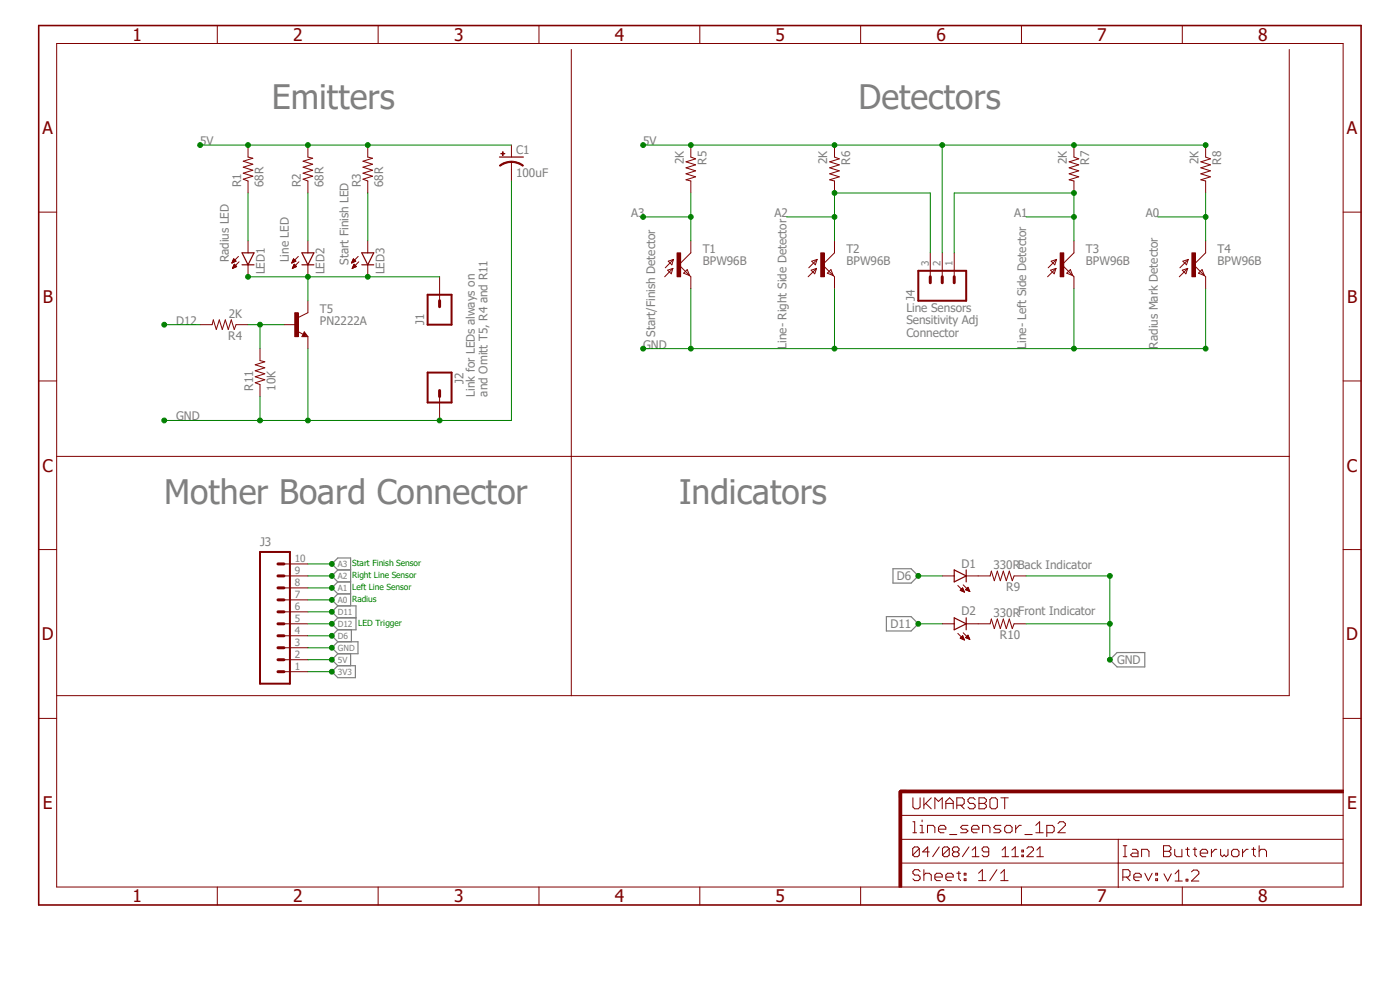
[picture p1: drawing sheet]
<svg xmlns="http://www.w3.org/2000/svg" width="297mm" height="210mm" viewBox="0 0 297 210" stroke-linecap="round" stroke-linejoin="round" font-family="sans-serif">
<path d="M7.9 5.1l281.2 187.3M289.1 5.1l-281.2 187.3" fill="none" stroke="#fff" stroke-width=".21"/>
<g fill="none" stroke="#808080" stroke-width=".25">
<path d="M71.7 136.1l-1.3 1.3 1.3 1.3M71.7 136.1h4.2v2.6h-4.2M71.7 138.7l-1.3 1.3 1.3 1.2M71.7 120.9l-1.3-1.3 1.3-1.2h2.7v10.1M71.7 133.6l-1.3 1.3 1.3 1.2M71.7 128.5h3.8v5.1h-3.8M71.7 128.5l-1.3 1.3 1.3 1.3M71.7 131.1h3.8M71.7 120.9h2.7M71.7 120.9l-1.3 1.3 1.3 1.2M71.7 123.4h2.7M71.7 123.4l-1.3 1.3 1.3 1.3"/>
<path d="M71.7 126h2.7M71.7 126l-1.3 1.3 1.3 1.2M71.7 131.1l-1.3 1.2 1.3 1.3M74.4 138.7v2.5M74.5 133.6v2.5M188 130.8h5.3l1.5 1.5-1.5 1.6h-5.3zM189.4 120.6h3.9l1.5 1.6-1.5 1.5h-3.9zM235.5 140l1.5-1.6h5.9v3.1h-5.9zM70.4 142.5l1.3-1.3h3.7v2.6h-3.7z"/>
</g>
<g fill="none" stroke="#800000" stroke-width=".21">
<path d="M121.2 10.5v137.1M273.5 10.5v137.1h-261.5M52.6 30.8v2.5l1 .3-2 .6 2 .6-2 .7 2 .6-2 .6 2 .7-2 .6 1 .4v2.5M65.3 30.8v2.5l1 .3-2 .6 2 .6-2 .7 2 .6-2 .6 2 .7-2 .6 1 .4v2.5M78 30.8v2.5l1 .3-2 .6 2 .6-2 .7 2 .6-2 .6 2 .7-2 .6 1 .4v2.5M146.6 30.8v2.5l1 .4-2.1 .6 2.1 .7-2.1 .6 2.1 .6-2.1 .7 2.1 .6-2.1 .6 1.1 .3v2.5M49.2 55.8h.1M49.3 55.6h.2M49.3 55.5h.4M49.4 55.5h.6M49.4 55.4h.6M49.4 56.9h.1"/>
<path d="M49.4 55.3h.6M49.4 56.8h.3M49.4 56.7h.5M49.4 55.2h.5M49.4 56.6h.6M49.5 55.1h.3M49.5 56.5h.7M49.5 55h.2M49.5 56.4h.6M49.6 54.9l.5 .5-.9 .4zM49.6 54.9h.1M49.6 56.3h.4"/>
<path d="M49.6 56.3h.3M49.7 56.2h.1M49.7 56.1h.1M50.2 56.6l-.5-.6-.4 .9M50.2 56.6l-.9 .3M50.6 54.4l-1.4 1.4M50.7 55.5l-1.4 1.4M52.6 51.1v2.5M52.6 56.2v2.5M61.9 55.8h.1M62 55.6h.2M62 55.5h.4"/>
<path d="M62 55.5h.7M62.1 55.4h.6M62.1 56.9h.1M62.1 56.8h.3M62.1 55.3h.6M62.1 56.7h.4M62.1 55.2h.5M62.1 56.6h.6M62.2 55.1h.3M62.2 56.5h.7M62.2 55h.2M62.2 56.4h.6"/>
<path d="M62.3 54.9h.1M62.3 56.3h.4M62.3 54.9l.5 .5-.9 .4zM62.3 56.3h.3M62.4 56.2h.1M62.4 56.1h.1M62.9 56.6l-.5-.6-.4 .9M62.9 56.6l-.9 .3M63.3 54.4l-1.4 1.4M63.4 55.5l-1.4 1.4M65.3 51.1v2.5M65.3 56.2v2.5"/>
<path d="M74.6 55.8h.1M74.7 55.6h.2M74.7 55.5h.4M74.7 55.5h.7M74.7 56.9h.1M74.8 55.4h.6M74.8 56.8h.2M74.8 55.3h.6M74.8 56.7h.4M74.8 55.2h.5M74.8 56.6h.6M74.9 55.1h.3"/>
<path d="M74.9 56.5h.7M74.9 55h.2M74.9 56.4h.6M75 54.9h.1M75 56.3h.4M75 54.9l.5 .5-.9 .4zM75 56.3h.3M75.1 56.2h.1M75.1 56.1h.1M75.6 56.6l-.5-.6-.4 .9M75.6 56.6l-.9 .3M76 54.4l-1.4 1.4"/>
<path d="M76.1 55.5l-1.4 1.4M78 51.1v2.5M78 56.2v2.5M93.3 58.7v5.1M42.5 68.9h2.5l.3-1 .6 2 .6-2 .7 2 .6-2 .6 2 .7-2 .6 2 .4-1h2.5M12 96.8h261.5M93.3 84.1v5.1"/>
</g>
<path d="M51.4 53.6h2.5l-1.3 2.6zM51.4 56.2h2.5M64.1 56.2h2.5M64.1 53.6h2.5l-1.3 2.6zM76.8 56.2h2.5M76.8 53.6h2.5l-1.3 2.6z" fill="none" stroke="#800000" stroke-width=".25"/>
<path d="M90.7 62.5h5.1v6.4h-5.1zM90.7 79h5.1v6.4h-5.1z" fill="none" stroke="#800000" stroke-width=".42"/>
<path d="M93.3 63.8v1.3M93.3 82.8v1.3" fill="none" stroke="#800000" stroke-width=".64"/>
<path d="M190.7 167.9h.6v20.3h-.6z" fill-rule="evenodd" fill="#800000"/>
<path d="M190.7 167.9h.6v20.3h-.6z" fill="none" stroke="#800000" stroke-width=".21"/>
<path d="M191 167.6h94v.6h-94z" fill-rule="evenodd" fill="#800000"/>
<g fill="none" stroke="#800000" stroke-width=".21">
<path d="M12 9.2h272.9v179h-272.9zM46.1 5.4v3.8M80.2 5.4v3.8M114.3 5.4v3.8M148.5 5.4v3.8M182.6 5.4v3.8M216.7 5.4v3.8M250.8 5.4v3.8M8.2 45h3.8M141.6 57.3l1.1-.4-.3 1.2zM141.8 55.4l1.1-.4-.4 1.2zM142.7 56.9l-1.7 1.8"/>
<path d="M142.9 55l-1.8 1.8M145 58l.8-.8 .5 1.3zM146.6 53.6l-2.6 2.6 2.6 2.5M284.9 45h3.9M8.2 80.8h3.8M284.9 80.8h3.9M8.2 116.6h3.8M284.9 116.6h3.9M8.2 152.4h3.8M284.9 152.4h3.9M191 167.6h94v.6h-94zM191 178.1h93.9"/>
<path d="M191 173h93.9M193.7 174.3h.4v2.4M193.7 176.7h.7M193.7 169.2v2l.4 .4h.7l.4-.4v-2M195.2 176.7h.8M195.2 175.1h.4v1.6M195.6 173.9v.4M196 169.2v2.4M196.4 170.4l1.2 1.2M196.8 176.7v-1.6h1.2l.3 .4v1.2M197.6 169.2l-1.6 1.6M198.3 171.6v-2.4l.8 .8 .8-.8v2.4"/>
<path d="M199.1 175.9h1.6v-.4l-.4-.4h-.8l-.4 .4v.8l.4 .4h.8M199.3 179.7l-1.4 2M200.7 171.6v-1.6l.8-.8 .7 .8v1.6M200.7 170.4h1.5M201.5 177h1.5M203 170.8h1.2l.4-.4v-.8l-.4-.4h-1.2v2.4M203.8 170.8l.8 .8M205.4 175.1h-1.2l-.4 .4 .4 .4h.7l.5 .4-.5 .4h-1.1M205.6 179.7l-1.4 2M206.1 175.9h1.6v-.4l-.4-.4h-.8l-.4 .4v.8l.4 .4h.8M206.9 169.6l-.4-.4h-.8l-.3 .4v.4l.3 .4h.8l.4 .4v.4l-.4 .4h-.8l-.3-.4M207.7 169.2h1.1l.5 .4v.4l-.5 .4 .5 .4v.4l-.5 .4h-1.1z"/>
<path d="M207.7 170.4h1.1M208.4 176.7v-1.6h1.2l.4 .4v1.2M210 169.6l.4-.4h.8l.4 .4v1.6l-.4 .4h-.8l-.4-.4zM212.3 175.1h-1.1l-.4 .4 .4 .4h.8l.3 .4-.3 .4h-1.2M212.3 169.2h1.6M213.1 169.2v2.4M213.5 175.1h.8l.4 .4v.8l-.4 .4h-.8l-.4-.4v-.8zM215.5 175.1v1.6M216.7 175.1h-.5l-.7 .8M217.4 177h1.6M219.8 176.7h1.5M219.8 175.1l.8-.8v2.4"/>
<path d="M222.1 176.7h1.2l.3-.4v-.8l-.3-.4h-1.2v2.4M224.5 174.7l.3-.4h.8l.4 .4v.4l-1.5 1.6h1.5M237.2 178.1v10.2M238.3 179.4h.8M238.7 179.4v2.3M246.8 179.4h1.2l.4 .4v.4l-.4 .4 .4 .4v.4l-.4 .3h-1.2zM251.9 179.8v1.6l.4 .3M253.5 179.8v1.6l.4 .3M265.9 179.8v1.6l.5 .3M267.1 179.4v2.3M46.1 188.2v3.8M80.2 188.2v3.8"/>
<path d="M114.3 188.2v3.8M148.5 188.2v3.8M182.6 188.2v3.8M191 183.1h93.9M195 180l-.3-.3h-.7l-.4 .3v1.4M195 180v1.4l-.3 .3h-.7l-.4-.3M195 180l-1.4 1.4M195.2 184.9l-.4-.4h-.7l-.4 .4v.4l.4 .3h.7l.4 .5v.3l-.4 .4h-.7l-.4-.4M196 185.6l.4-.3h.7l.5 .3v1.2M196 184.5v2.3M197.1 180.7h-1.4l1.1-1v2M198.3 186.1h1.6v-.5l-.4-.3h-.8l-.4 .3v.8l.4 .4h.8"/>
<path d="M200.7 186.1h1.5v-.5l-.4-.3h-.8l-.3 .3v.8l.3 .4h.8M201.4 180l-.4-.3h-.7l-.4 .3v1.4M201.4 180v1.4l-.4 .3h-.7l-.4-.3M201.4 180l-1.5 1.4M202.4 180.7l-.3-.4v-.3l.3-.3h.7l.4 .3v.3l-.4 .4M202.4 180.7l-.3 .4v.3l.3 .3h.7l.4-.3v-.3l-.4-.4M202.4 180.7h.7M203 185.3h.8M203.4 184.9v1.5l.4 .4M204.6 186.4h.3v.4h-.3zM204.6 185.3h.3v.3h-.3zM206.2 181.7h1.5"/>
<path d="M206.2 180.3l.8-.6v2M207.6 185.3l.8-.8v2.3M207.6 186.8h1.6M209.8 180.7h-1.1l-.3-.4v-.3l.3-.3h.7l.4 .3v1.4l-.4 .3h-.7l-.3-.3M211.5 184.5l-1.5 2.3M212.3 186.8h1.6M212.3 185.3l.8-.8v2.3M212.6 181.7h1.4M212.6 180.3l.7-.6v2M214.7 181.7h1.4M214.7 180.3l.7-.6v2M216.7 188.2v3.8"/>
<path d="M216.8 181.4h.3v.3h-.3zM216.8 180.3h.3v.4h-.3zM217.8 180l.4-.3h.7l.3 .3v.3l-1.4 1.4h1.4M220 181.7h1.4M220 180.3l.6-.6v2M238.2 186.1h1.2l.3-.5v-.7l-.3-.4h-1.2v2.3M238.3 181.7h.8M239 186.1l.7 .7M240.2 180.2h.8l.4 .4v1.1h-1.2l-.3-.3 .3-.4h1.2M240.5 186.1h1.6v-.5l-.4-.3h-.8l-.4 .3v.8l.4 .4h.8M242.2 181.7v-1.5h1.2l.4 .4v1.1M242.9 185.3l.7 1.5 .8-1.5"/>
<path d="M245.2 186.4h.4v.4h-.4zM245.2 185.3h.4v.3h-.4zM246.8 180.6h1.2M246.9 185.4l.8 1.5 .8-1.5M249.2 180.2v1.2l.4 .3h1.1v-1.5M249.3 185.4l.8-.8v2.3M249.3 186.9h1.5M250.8 188.2v3.8M251.5 180.2h.8M251.6 186.5h.4v.4h-.4zM252.8 185l.4-.4h.8l.3 .4v.4l-1.5 1.5h1.5M253.1 180.2h.8"/>
<path d="M254.6 181h1.6v-.4l-.4-.4h-.7l-.5 .4v.8l.5 .3h.7M257 180.2v1.5M258.1 180.2h-.3l-.8 .8M259 180.2v1.2l.3 .3 .4-.3 .4 .3 .4-.3v-1.2M261.7 180.2h.8l.3 .4v.8l-.3 .3h-.8l-.4-.3v-.8zM263.6 180.2v1.5M264.8 180.2h-.4l-.8 .8M265.6 180.2h.8M267.1 180.6l.4-.4h.8l.4 .4v1.1"/>
</g>
<path d="M192.3 167.9h-1.3v1.3" fill="none" stroke="#800000" stroke-width=".64"/>
<path d="M8.2 5.4h280.6v186.6h-280.6z" fill="none" stroke="#800000" stroke-width=".34"/>
<path d="M143.6 53.6h.8v5.1h-.8z" fill-rule="evenodd" fill="#800000"/>
<path d="M143.6 53.6h.8v5.1h-.8zM146.6 51.1v2.5M146.6 58.7v2.6M172.1 57.3l1.1-.4-.4 1.2zM172.2 55.4l1.2-.4-.4 1.2zM173.2 56.9l-1.8 1.8M173.4 55l-1.8 1.8M175.5 58l.8-.8 .5 1.3zM177 53.6l-2.5 2.6 2.5 2.5" fill="none" stroke="#800000" stroke-width=".21"/>
<path d="M174.1 53.6h.8v5.1h-.8z" fill-rule="evenodd" fill="#800000"/>
<path d="M174.1 53.6h.8v5.1h-.8zM177 51.1v2.5M177 58.7v2.6M222.9 57.3l1.1-.4-.4 1.2zM223 55.4l1.2-.4-.4 1.2zM224 56.9l-1.8 1.8M224.2 55l-1.8 1.8M226.3 58l.8-.8 .5 1.3zM227.8 53.6l-2.5 2.6 2.5 2.5" fill="none" stroke="#800000" stroke-width=".21"/>
<path d="M224.9 53.6h.8v5.1h-.8z" fill-rule="evenodd" fill="#800000"/>
<path d="M177 30.8v2.5l1.1 .4-2.1 .6 2.1 .7-2.1 .6 2.1 .6-2.1 .7 2.1 .6-2.1 .6 1 .3v2.5M227.8 30.8v2.5l1.1 .4-2.1 .6 2.1 .7-2.1 .6 2.1 .6-2.1 .7 2.1 .6-2.1 .6 1 .3v2.5M255.8 30.8v2.5l1 .4-2 .6 2 .7-2 .6 2 .6-2 .7 2 .6-2 .6 1 .3v2.5M224.9 53.6h.8v5.1h-.8zM227.8 51.1v2.5M227.8 58.7v2.6M250.8 57.3l1.2-.4-.4 1.2zM251 55.4l1.1-.4-.4 1.2zM252 56.9l-1.8 1.8M252.1 55l-1.8 1.8M254.3 58l.7-.8 .5 1.3zM255.8 53.6l-2.6 2.6 2.6 2.5" fill="none" stroke="#800000" stroke-width=".21"/>
<path d="M252.9 53.6h.7v5.1h-.7z" fill-rule="evenodd" fill="#800000"/>
<g fill="none" stroke="#800000" stroke-width=".21">
<path d="M108.5 34.3v1.6M252.9 53.6h.7v5.1h-.7zM255.8 51.1v2.5M255.8 58.7v2.6M55.2 74v2.5l1 .3-2.1 .6 2.1 .6-2.1 .7 2.1 .6-2.1 .6 2.1 .7-2.1 .6 1.1 .4v2.5M60.2 119.6h5.1M60.2 140h5.1M60.2 137.4h5.1M60.2 134.9h5.1M60.2 132.3h5.1M60.2 129.8h5.1M60.2 127.3h5.1"/>
<path d="M60.2 124.7h5.1M60.2 122.2h5.1M199.9 132.3h2.5M199.9 122.2h2.5M203.2 124.2l1.4 1.4M203.2 134.4l1.4 1.4M203.7 125.2l.5-.5 .4 .9zM203.8 125.2h.6M203.8 135.3h.6M203.8 135.4h.7M203.8 125.1h.6M203.9 125.3h.6"/>
<path d="M203.9 125h.4M203.9 135.2h.4M204 124.9h.3M204 135.5h.5M204 135.1h.3M204.1 125.4h.4M204.1 124.8h.2M204.1 135h.2M204.2 124.8h.1M204.2 134.9h.1M204.2 134.9l-.5 .5 .9 .4M204.2 134.9l.4 .9"/>
<path d="M204.2 135.6h.3M204.3 125.5h.3M204.3 124.1l1.4 1.4M204.3 134.2l1.4 1.4M204.4 135.7h.2M204.5 125.6h.1M204.9 125.1l.5-.5 .3 .9zM204.9 135.3h.7M204.9 135.3l.8 .3M204.9 135.3l.5-.6 .3 .9M204.9 125.1h.7M204.9 125h.6"/>
<path d="M204.9 135.2h.6M205 132.3h5.1l.2-1 .6 2 .7-2 .6 2 .7-2 .6 2 .6-2 .7 2 .3-1h2.6M205 122.2h5.1l.2-1 .6 2 .7-2 .6 2 .7-2 .6 2 .6-2 .7 2 .3-1h2.6M205 124.9h.5M205 135.3h.6M205 135.1h.5M205.1 125.2h.5M205.1 124.8h.4M205.1 135h.3M205.2 124.8h.2M205.2 134.9h.2M205.2 135.4h.5"/>
<path d="M205.3 124.7h.1M205.3 125.3h.4M205.3 134.8h.1M205.4 135.5h.3M205.5 125.4h.2M205.7 135.6h.1M205.7 125.5h.1M60.2 142.5h5.1"/>
</g>
<path d="M55.2 117.1h6.3v27.9h-6.3z" fill="none" stroke="#800000" stroke-width=".42"/>
<path d="M59 119.6h1.2M59 137.4h1.2M59 140h1.2M59 132.3h1.2M59 134.9h1.2M59 129.8h1.2M59 127.3h1.2M59 124.7h1.2M59 122.2h1.2M59 142.5h1.2" fill="none" stroke="#800000" stroke-width=".64"/>
<path d="M106 33.3h5M202.4 120.9l2.6 1.3-2.6 1.2zM202.4 131.1l2.6 1.2-2.6 1.3zM205 120.9v2.5M205 131.1v2.5" fill="none" stroke="#800000" stroke-width=".25"/>
<path d="M108.5 34.2a4 4 0 0 1 2.5 .9l-.1 .2a4.1 4.1 0 0 0-2.4-.8z" fill-rule="evenodd" fill="#800000"/>
<path d="M108.5 34.2a4 4 0 0 1 2.5 .9l-.1 .2a4.1 4.1 0 0 0-2.4-.8z" fill="none" stroke="#800000" stroke-width=".21"/>
<path d="M106 35.1a3.6 3.6 0 0 1 2.5-.9v.3a4.1 4.1 0 0 0-2.4 .8z" fill-rule="evenodd" fill="#800000"/>
<path d="M106 35.1a3.6 3.6 0 0 1 2.5-.9v.3a4.1 4.1 0 0 0-2.4 .8z" fill="none" stroke="#800000" stroke-width=".21"/>
<path d="M106.3 32.6h.8z" fill-rule="evenodd" fill="#800000"/>
<path d="M106.3 32.6h.8z" fill="none" stroke="#800000" stroke-width=".21"/>
<path d="M106.6 32.2l.1 .8z" fill-rule="evenodd" fill="#800000"/>
<path d="M106.6 32.2l.1 .8zM108.5 30.8v2.5M108.5 35.9v2.5M63.1 70.3l1.2 .6M64.6 70.4l.7 1h-1.2zM65.3 66.3l-2 1.1" fill="none" stroke="#800000" stroke-width=".21"/>
<path d="M64.6 70.9l.1 .3h-.4l.3-.5 .5 .6h-.8" fill="none" stroke="#800000" stroke-width=".25"/>
<path d="M62.5 66.3h.8v5.1h-.8z" fill-rule="evenodd" fill="#800000"/>
<path d="M197.4 53.6v5.1M199.9 53.6v5.1M202.4 53.6v5.1M60.2 68.9h2.6M62.5 66.3h.8v5.1h-.8zM65.3 63.8v2.5M65.3 71.4v2.6" fill="none" stroke="#800000" stroke-width=".21"/>
<path d="M194.8 57.4h10.2v6.4h-10.2z" fill="none" stroke="#800000" stroke-width=".42"/>
<path d="M197.4 58.7v1.3M199.9 58.7v1.3M202.4 58.7v1.3" fill="none" stroke="#800000" stroke-width=".64"/>
<path d="M52.6 68.9h7.6M55.2 68.9v5.1" fill="none" stroke="#008000" stroke-width=".21"/>
<circle cx="55.2" cy="68.9" r=".51" fill="#008000"/>
<g fill="none" stroke="#008000" stroke-width=".21">
<path d="M65.3 58.7h12.7"/>
<circle cx="55.2" cy="68.9" r=".51"/>
</g>
<circle cx="65.3" cy="58.7" r=".51" fill="#008000"/>
<g fill="none" stroke="#008000" stroke-width=".21">
<path d="M65.3 58.7v5.1M78 58.7h15.3"/>
<circle cx="65.3" cy="58.7" r=".51"/>
</g>
<circle cx="78" cy="58.7" r=".51" fill="#008000"/>
<g fill="none" stroke="#008000" stroke-width=".21">
<path d="M52.6 58.7h12.7"/>
<circle cx="78" cy="58.7" r=".51"/>
</g>
<circle cx="52.6" cy="58.7" r=".51" fill="#008000"/>
<g fill="none" stroke="#008000" stroke-width=".21">
<path d="M108.5 38.4v50.8h-43.2"/>
<circle cx="52.6" cy="58.7" r=".51"/>
</g>
<circle cx="93.3" cy="89.2" r=".51" fill="#008000"/>
<circle cx="93.3" cy="89.2" r=".51" fill="none" stroke="#008000" stroke-width=".21"/>
<circle cx="34.8" cy="89.2" r=".51" fill="#008000"/>
<g fill="none" stroke="#008000" stroke-width=".21">
<path d="M65.3 74v15.2h-30.5"/>
<circle cx="34.8" cy="89.2" r=".51"/>
</g>
<circle cx="65.3" cy="89.2" r=".51" fill="#008000"/>
<g fill="none" stroke="#008000" stroke-width=".21">
<path d="M55.2 84.1v5.1"/>
<circle cx="65.3" cy="89.2" r=".51"/>
</g>
<circle cx="55.2" cy="89.2" r=".51" fill="#008000"/>
<g fill="none" stroke="#008000" stroke-width=".21">
<path d="M136.4 74h91.4M146.6 61.3v12.7"/>
<circle cx="55.2" cy="89.2" r=".51"/>
</g>
<circle cx="146.6" cy="74" r=".51" fill="#008000"/>
<g fill="none" stroke="#008000" stroke-width=".21">
<path d="M177 61.3v12.7"/>
<circle cx="146.6" cy="74" r=".51"/>
</g>
<circle cx="177" cy="74" r=".51" fill="#008000"/>
<g fill="none" stroke="#008000" stroke-width=".21">
<path d="M227.8 61.3v12.7"/>
<circle cx="177" cy="74" r=".51"/>
</g>
<circle cx="227.8" cy="74" r=".51" fill="#008000"/>
<g fill="none" stroke="#008000" stroke-width=".21">
<path d="M255.8 61.3v12.7h-28"/>
<circle cx="227.8" cy="74" r=".51"/>
</g>
<circle cx="255.8" cy="74" r=".51" fill="#008000"/>
<circle cx="255.8" cy="74" r=".51" fill="none" stroke="#008000" stroke-width=".21"/>
<circle cx="136.4" cy="74" r=".51" fill="#008000"/>
<g fill="none" stroke="#008000" stroke-width=".21">
<path d="M65.3 137.4h5.1"/>
<circle cx="136.4" cy="74" r=".51"/>
</g>
<circle cx="70.4" cy="137.4" r=".51" fill="#008000"/>
<g fill="none" stroke="#008000" stroke-width=".21">
<path d="M235.5 132.3v7.7"/>
<circle cx="70.4" cy="137.4" r=".51"/>
</g>
<circle cx="235.5" cy="140" r=".51" fill="#008000"/>
<g fill="none" stroke="#008000" stroke-width=".21">
<path d="M217.7 122.2h17.8v10.1h-17.8"/>
<circle cx="235.5" cy="140" r=".51"/>
</g>
<circle cx="235.5" cy="132.3" r=".51" fill="#008000"/>
<circle cx="235.5" cy="132.3" r=".51" fill="none" stroke="#008000" stroke-width=".21"/>
<circle cx="235.5" cy="122.2" r=".51" fill="#008000"/>
<g fill="none" stroke="#008000" stroke-width=".21">
<path d="M42.5 30.8h22.8"/>
<circle cx="235.5" cy="122.2" r=".51"/>
</g>
<circle cx="52.6" cy="30.8" r=".51" fill="#008000"/>
<g fill="none" stroke="#008000" stroke-width=".21">
<path d="M65.3 30.8h12.7"/>
<circle cx="52.6" cy="30.8" r=".51"/>
</g>
<circle cx="65.3" cy="30.8" r=".51" fill="#008000"/>
<circle cx="65.3" cy="30.8" r=".51" fill="none" stroke="#008000" stroke-width=".21"/>
<circle cx="78" cy="30.8" r=".51" fill="#008000"/>
<circle cx="78" cy="30.8" r=".51" fill="none" stroke="#008000" stroke-width=".21"/>
<circle cx="42.5" cy="30.8" r=".51" fill="#008000"/>
<g fill="none" stroke="#008000" stroke-width=".21">
<path d="M78 30.8h30.5M136.4 30.8h10.2"/>
<circle cx="42.5" cy="30.8" r=".51"/>
</g>
<circle cx="146.6" cy="30.8" r=".51" fill="#008000"/>
<g fill="none" stroke="#008000" stroke-width=".21">
<path d="M146.6 30.8h30.4"/>
<circle cx="146.6" cy="30.8" r=".51"/>
</g>
<circle cx="177" cy="30.8" r=".51" fill="#008000"/>
<circle cx="177" cy="30.8" r=".51" fill="none" stroke="#008000" stroke-width=".21"/>
<circle cx="227.8" cy="30.8" r=".51" fill="#008000"/>
<g fill="none" stroke="#008000" stroke-width=".21">
<path d="M177 30.8h78.8"/>
<circle cx="227.8" cy="30.8" r=".51"/>
</g>
<circle cx="255.8" cy="30.8" r=".51" fill="#008000"/>
<circle cx="255.8" cy="30.8" r=".51" fill="none" stroke="#008000" stroke-width=".21"/>
<circle cx="136.4" cy="30.8" r=".51" fill="#008000"/>
<g fill="none" stroke="#008000" stroke-width=".21">
<path d="M199.9 30.8v22.8"/>
<circle cx="136.4" cy="30.8" r=".51"/>
</g>
<circle cx="199.9" cy="30.8" r=".51" fill="#008000"/>
<g fill="none" stroke="#008000" stroke-width=".21">
<path d="M65.3 140h5.1"/>
<circle cx="199.9" cy="30.8" r=".51"/>
</g>
<circle cx="70.4" cy="140" r=".51" fill="#008000"/>
<g fill="none" stroke="#008000" stroke-width=".21">
<path d="M52.6 40.9v10.2M65.3 40.9v10.2M78 40.9v10.2M65.3 142.5h5.1"/>
<circle cx="70.4" cy="140" r=".51"/>
</g>
<circle cx="70.4" cy="142.5" r=".51" fill="#008000"/>
<g fill="none" stroke="#008000" stroke-width=".21">
<path d="M65.3 134.9h5.1"/>
<circle cx="70.4" cy="142.5" r=".51"/>
</g>
<circle cx="70.4" cy="134.9" r=".51" fill="#008000"/>
<g fill="none" stroke="#008000" stroke-width=".21">
<path d="M194.8 122.2h5.1"/>
<circle cx="70.4" cy="134.9" r=".51"/>
</g>
<circle cx="194.8" cy="122.2" r=".51" fill="#008000"/>
<g fill="none" stroke="#008000" stroke-width=".21">
<path d="M65.3 129.8h5.1"/>
<circle cx="194.8" cy="122.2" r=".51"/>
</g>
<circle cx="70.4" cy="129.8" r=".51" fill="#008000"/>
<g fill="none" stroke="#008000" stroke-width=".21">
<path d="M194.8 132.3h5.1"/>
<circle cx="70.4" cy="129.8" r=".51"/>
</g>
<circle cx="194.8" cy="132.3" r=".51" fill="#008000"/>
<g fill="none" stroke="#008000" stroke-width=".21">
<path d="M65.3 119.6h5.1"/>
<circle cx="194.8" cy="132.3" r=".51"/>
</g>
<circle cx="70.4" cy="119.6" r=".51" fill="#008000"/>
<g fill="none" stroke="#008000" stroke-width=".21">
<path d="M136.4 46h10.2M146.6 40.9v10.2"/>
<circle cx="70.4" cy="119.6" r=".51"/>
</g>
<circle cx="146.6" cy="46" r=".51" fill="#008000"/>
<circle cx="146.6" cy="46" r=".51" fill="none" stroke="#008000" stroke-width=".21"/>
<circle cx="136.4" cy="46" r=".51" fill="#008000"/>
<g fill="none" stroke="#008000" stroke-width=".21">
<path d="M65.3 122.2h5.1"/>
<circle cx="136.4" cy="46" r=".51"/>
</g>
<circle cx="70.4" cy="122.2" r=".51" fill="#008000"/>
<g fill="none" stroke="#008000" stroke-width=".21">
<path d="M166.9 46h10.1M177 40.9v10.2"/>
<circle cx="70.4" cy="122.2" r=".51"/>
</g>
<circle cx="177" cy="46" r=".51" fill="#008000"/>
<g fill="none" stroke="#008000" stroke-width=".21">
<path d="M177 40.9h20.4v12.7"/>
<circle cx="177" cy="46" r=".51"/>
</g>
<circle cx="177" cy="40.9" r=".51" fill="#008000"/>
<g fill="none" stroke="#008000" stroke-width=".21">
<path d="M65.3 124.7h5.1"/>
<circle cx="177" cy="40.9" r=".51"/>
</g>
<circle cx="70.4" cy="124.7" r=".51" fill="#008000"/>
<g fill="none" stroke="#008000" stroke-width=".21">
<path d="M217.7 46h10.1M227.8 40.9v10.2"/>
<circle cx="70.4" cy="124.7" r=".51"/>
</g>
<circle cx="227.8" cy="46" r=".51" fill="#008000"/>
<g fill="none" stroke="#008000" stroke-width=".21">
<path d="M227.8 40.9h-25.4v12.7"/>
<circle cx="227.8" cy="46" r=".51"/>
</g>
<circle cx="227.8" cy="40.9" r=".51" fill="#008000"/>
<g fill="none" stroke="#008000" stroke-width=".21">
<path d="M65.3 127.3h5.1"/>
<circle cx="227.8" cy="40.9" r=".51"/>
</g>
<circle cx="70.4" cy="127.3" r=".51" fill="#008000"/>
<g fill="none" stroke="#008000" stroke-width=".21">
<path d="M245.6 46h10.2M255.8 40.9v10.2"/>
<circle cx="70.4" cy="127.3" r=".51"/>
</g>
<circle cx="255.8" cy="46" r=".51" fill="#008000"/>
<g fill="none" stroke="#008000" stroke-width=".21">
<path d="M65.3 132.3h5.1"/>
<circle cx="255.8" cy="46" r=".51"/>
</g>
<circle cx="70.4" cy="132.3" r=".51" fill="#008000"/>
<g fill="none" stroke="#008000" stroke-width=".21">
<path d="M34.8 68.9h7.7"/>
<circle cx="70.4" cy="132.3" r=".51"/>
</g>
<circle cx="34.8" cy="68.9" r=".51" fill="#008000"/>
<circle cx="34.8" cy="68.9" r=".51" fill="none" stroke="#008000" stroke-width=".21"/>
<g font-size="7.2" fill="#808080">
<text x="57.7" y="23.2">Emitters</text>
<text x="182.1" y="23.2">Detectors</text>
<text x="34.8" y="106.9">Mother Board Connector</text>
<text x="144.1" y="106.9">Indicators</text>
</g>
<g font-size="3.7" fill="#800000">
<text x="28.1" y="8.6">1</text>
<text x="62.2" y="8.6">2</text>
<text x="96.4" y="8.6">3</text>
<text x="130.4" y="8.6">4</text>
<text x="164.5" y="8.6">5</text>
<text x="198.7" y="8.6">6</text>
<text x="232.8" y="8.6">7</text>
<text x="266.9" y="8.6">8</text>
<text x="9" y="28.4">A</text>
<text x="285.7" y="28.4">A</text>
<text x="9.1" y="64.2">B</text>
<text x="285.8" y="64.2">B</text>
<text x="9" y="100">C</text>
<text x="285.7" y="100">C</text>
<text x="8.9" y="135.8">D</text>
<text x="285.6" y="135.8">D</text>
<text x="9.1" y="171.6">E</text>
<text x="285.8" y="171.6">E</text>
<text x="28.1" y="191.4">1</text>
<text x="62.2" y="191.4">2</text>
<text x="96.4" y="191.4">3</text>
<text x="130.4" y="191.4">4</text>
<text x="164.5" y="191.4">5</text>
<text x="198.7" y="191.4">6</text>
<text x="232.8" y="191.4">7</text>
<text x="266.9" y="191.4">8</text>
</g>
<g font-size="2.5" fill="#808080">
<text x="42.5" y="30.8">5V</text>
<text x="109.5" y="32.7">C1</text>
<text x="136.4" y="30.8">5V</text>
<text x="145.1" y="34.9" transform="rotate(-90 145.1 34.9)">2K</text>
<text x="149.9" y="35" transform="rotate(-90 149.9 35)">R5</text>
<text x="175.5" y="34.9" transform="rotate(-90 175.5 34.9)">2K</text>
<text x="180.3" y="35" transform="rotate(-90 180.3 35)">R6</text>
<text x="226.3" y="34.9" transform="rotate(-90 226.3 34.9)">2K</text>
<text x="231.1" y="35" transform="rotate(-90 231.1 35)">R7</text>
<text x="254.3" y="34.9" transform="rotate(-90 254.3 34.9)">2K</text>
<text x="259" y="35" transform="rotate(-90 259 35)">R8</text>
<text x="51.1" y="39.7" transform="rotate(-90 51.1 39.7)">R1</text>
<text x="55.9" y="39.7" transform="rotate(-90 55.9 39.7)">68R</text>
<text x="63.8" y="39.7" transform="rotate(-90 63.8 39.7)">R2</text>
<text x="68.6" y="39.7" transform="rotate(-90 68.6 39.7)">68R</text>
<text x="76.5" y="39.7" transform="rotate(-90 76.5 39.7)">R3</text>
<text x="81.3" y="39.7" transform="rotate(-90 81.3 39.7)">68R</text>
<text x="109.5" y="37.5">100uF</text>
<text x="133.9" y="46">A3</text>
<text x="164.3" y="46">A2</text>
<text x="215.1" y="46">A1</text>
<text x="243.1" y="46">A0</text>
<text x="149.1" y="53.6">T1</text>
<text x="179.6" y="53.6">T2</text>
<text x="230.4" y="53.6">T3</text>
<text x="258.3" y="53.6">T4</text>
<text x="48.6" y="55.7" transform="rotate(-90 48.6 55.7)">Radius LED</text>
<text x="56.2" y="58.2" transform="rotate(-90 56.2 58.2)">LED1</text>
<text x="61.3" y="55.7" transform="rotate(-90 61.3 55.7)">Line LED</text>
<text x="68.9" y="58.2" transform="rotate(-90 68.9 58.2)">LED2</text>
<text x="74" y="56.2" transform="rotate(-90 74 56.2)">Start Finish LED</text>
<text x="81.6" y="58.2" transform="rotate(-90 81.6 58.2)">LED3</text>
<text x="149.1" y="56.2">BPW96B</text>
<text x="179.6" y="56.2">BPW96B</text>
<text x="230.4" y="56.2">BPW96B</text>
<text x="258.3" y="56.2">BPW96B</text>
<text x="194.1" y="63.8" transform="rotate(-90 194.1 63.8)">J4</text>
<text x="37.4" y="68.9">D12</text>
<text x="48.5" y="67.4">2K</text>
<text x="67.9" y="68.9">PN2222A</text>
<text x="67.9" y="66.3">T5</text>
<text x="90" y="68.9" transform="rotate(-90 90 68.9)">J1</text>
<text x="139" y="71.4" transform="rotate(-90 139 71.4)">Start/Finish Detector</text>
<text x="192.3" y="66.1">Line Sensors</text>
<text x="192.3" y="68.8">Sensitivity Adj</text>
<text x="192.3" y="71.4">Connector</text>
<text x="48.4" y="72.1">R4</text>
<text x="136.4" y="74">GND</text>
<text x="166.9" y="74" transform="rotate(-90 166.9 74)">Line- Right Side Detector</text>
<text x="217.7" y="74" transform="rotate(-90 217.7 74)">Line- Left Side Detector</text>
<text x="245.6" y="74" transform="rotate(-90 245.6 74)">Radius Mark Detector</text>
<text x="53.7" y="82.8" transform="rotate(-90 53.7 82.8)">R11</text>
<text x="58.5" y="82.8" transform="rotate(-90 58.5 82.8)">10K</text>
<text x="98.3" y="81.5" transform="rotate(-90 98.3 81.5)">J2</text>
<text x="37.4" y="89.2">GND</text>
<text x="100.8" y="84.1" transform="rotate(-90 100.8 84.1)">Link for LEDs always on</text>
<text x="103.4" y="84.1" transform="rotate(-90 103.4 84.1)">and Omitt T5, R4 and R11</text>
<text x="55.2" y="115.8">J3</text>
<text x="190.2" y="123.1">D6</text>
<text x="204" y="120.4">D1</text>
<text x="210.8" y="120.7">330RBack Indicator</text>
<text x="213.5" y="125.5">R9</text>
<text x="204" y="130.6">D2</text>
<text x="210.8" y="130.8">330RFront Indicator</text>
<text x="188.9" y="133.2">D11</text>
<text x="212.1" y="135.6">R10</text>
<text x="237" y="140.8">GND</text>
</g>
<g font-size="2.1" fill="#808080">
<text x="197" y="56.4" transform="rotate(-90 197 56.4)">3</text>
<text x="199.6" y="56.4" transform="rotate(-90 199.6 56.4)">2</text>
<text x="202.1" y="56.4" transform="rotate(-90 202.1 56.4)">1</text>
<text x="62.6" y="119.3">10</text>
<text x="62.6" y="124.4">8</text>
<text x="62.6" y="121.8">9</text>
<text x="62.6" y="132">5</text>
<text x="62.6" y="129.5">6</text>
<text x="62.6" y="126.9">7</text>
<text x="62.6" y="137.1">3</text>
<text x="62.6" y="134.5">4</text>
<text x="62.6" y="142.2">1</text>
<text x="62.6" y="139.6">2</text>
</g>
<g font-size="1.8" fill="#808080">
<text x="71.7" y="120.3">A3</text>
<text x="71.7" y="122.8">A2</text>
<text x="71.7" y="125.3">A1</text>
<text x="71.7" y="130.4">D11</text>
<text x="71.7" y="127.9">A0</text>
<text x="71.7" y="135.5">D6</text>
<text x="71.7" y="133">D12</text>
<text x="71.7" y="138">GND</text>
<text x="71.7" y="140.6">5V</text>
<text x="71.7" y="143.1">3V3</text>
</g>
<g font-size="1.8" fill="#008000">
<text x="74.7" y="125.2">Left Line Sensor</text>
<text x="74.7" y="122.7">Right Line Sensor</text>
<text x="74.7" y="120.1">Start Finish Sensor</text>
<text x="74.7" y="127.8">Radius</text>
<text x="76" y="132.8">LED Trigger</text>
</g>
</svg>
